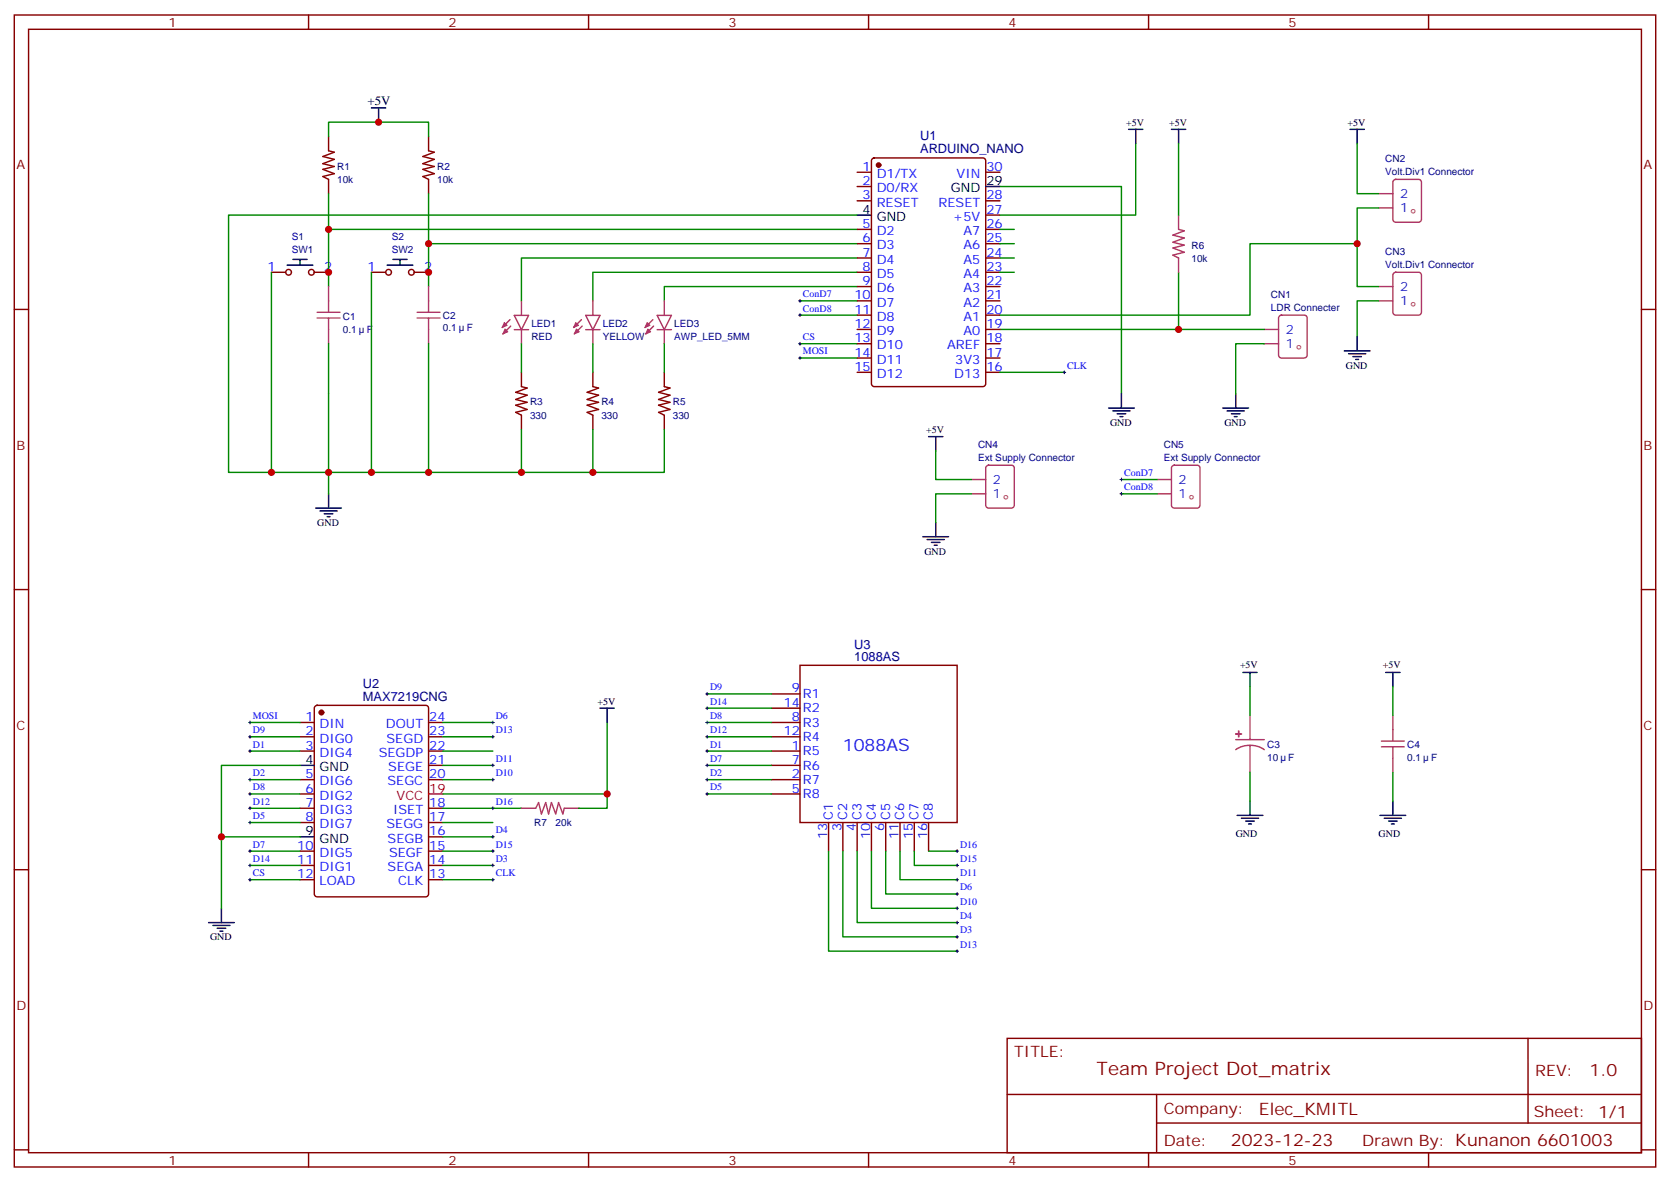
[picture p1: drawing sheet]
<svg xmlns="http://www.w3.org/2000/svg" width="412mm" height="292mm" viewBox="0 0 412 292" stroke-linecap="round" stroke-linejoin="round" font-family="sans-serif">
<g fill="none" stroke="#870000" stroke-width=".35">
<path d="M3.5 3.7h405.4v284.3h-405.4zM7.1 7.2h398.2v277.3h-398.2zM76.2 3.7v3.5M145.3 3.7v3.5M214.5 3.7v3.5M283.6 3.7v3.5M352.8 3.7v3.5M81.1 33.7v3.5l1.4 .4-2.8 1 2.8 .7-2.8 1.1 2.8 .7-2.8 .7 2.8 1.1-2.8 .7 1.4 .7v3.5M105.8 33.7v3.5l1.4 .4-2.8 1 2.8 .7-2.8 1.1 2.8 .7-2.8 .7 2.8 1.1-2.8 .7 1.4 .7v3.5M215.4 39.2l.5-.2h26.8a.71 .71 0 0 1 .7 .7v55a.76 .76 0 0 1-.7 .7h-26.8a.76 .76 0 0 1-.7-.7v-55zM211.7 42.5h3.5M211.7 46h3.5"/>
<path d="M211.7 49.6h3.5M211.7 56.6h3.5M243.4 42.5h3.5M243.4 49.6h3.5M243.4 56.6h3.5M243.4 53.1h3.5M3.5 76.4h3.6M67 67.2h3.6M77.6 67.2h3.5M91.7 67.2h3.5M102.3 67.2h3.5M211.7 67.2h3.5"/>
<path d="M211.7 60.1h3.5M211.7 63.7h3.5M211.7 70.7h3.5M211.7 74.3h3.5M211.7 77.8h3.5M243.4 67.2h3.5M243.4 60.1h3.5M243.4 63.7h3.5M243.4 70.7h3.5M243.4 74.3h3.5M243.4 77.8h3.5M405.3 76.4h3.6"/>
<path d="M128.8 91.9v3.5l1.4 .4-2.8 1 2.8 .7-2.8 1.1 2.8 .7-2.8 .7 2.8 1.1-2.8 .7 1.4 .7v3.5M146.4 91.9v3.5l1.4 .4-2.8 1 2.8 .7-2.8 1.1 2.8 .7-2.8 .7 2.8 1.1-2.8 .7 1.4 .7v3.5M164 91.9v3.5l1.5 .4-2.9 1 2.9 .7-2.9 1.1 2.9 .7-2.9 .7 2.9 1.1-2.9 .7 1.4 .7v3.5M211.7 81.3h3.5M211.7 84.8h3.5M211.7 88.4h3.5M211.7 91.9h3.5M243.4 81.3h3.5M243.4 84.8h3.5M243.4 88.4h3.5M243.4 91.9h3.5M3.5 145.5h3.6"/>
<path d="M405.3 145.5h3.6M74.1 178.3h3.5M77.8 174.3l.5-.2h26.8a.71 .71 0 0 1 .7 .7v45.9a.76 .76 0 0 1-.7 .7h-26.8a.76 .76 0 0 1-.7-.7v-45.9zM105.8 178.3h3.6M190.5 178.3h7.1M190.5 171.3h7.1M190.5 174.8h7.1M197.6 164.2h38.8v38.8h-38.8zM74.1 181.9h3.5M74.1 185.4h3.5M74.1 192.4h3.5M74.1 196h3.5"/>
<path d="M74.1 199.5h3.5M105.8 181.9h3.6M105.8 185.4h3.6M105.8 192.4h3.6M105.8 199.5h3.6M105.8 188.9h3.6M190.5 181.9h7.1M190.5 185.4h7.1M190.5 192.4h7.1M190.5 196h7.1M190.5 188.9h7.1M3.5 214.7h3.6"/>
<path d="M74.1 203h3.5M74.1 210.1h3.5M74.1 213.6h3.5M74.1 217.1h3.5M105.8 203h3.6M105.8 210.1h3.6M105.8 213.6h3.6M105.8 217.1h3.6M105.8 206.6h3.6M204.6 203v7.1M208.1 203v7.1M211.7 203v7.1"/>
<path d="M215.2 203v7.1M218.7 203v7.1M222.2 203v7.1M225.8 203v7.1M229.3 203v7.1M405.3 214.7h3.6M248.7 256.3h156.6v28.2h-156.6zM377.3 256.3v20.9M248.7 270.1h156.5M285.6 277.2h119.6M285.6 270.1v14.2M3.5 283.8h3.6"/>
<path d="M76.2 284.5v3.5M145.3 284.5v3.5M214.5 284.5v3.5M283.6 284.5v3.5M352.8 284.5v3.5M405.3 283.8h3.6"/>
<circle cx="71.3" cy="67.2" r=".71"/>
<circle cx="76.9" cy="67.2" r=".71"/>
<circle cx="96" cy="67.2" r=".71"/>
<circle cx="101.6" cy="67.2" r=".71"/>
</g>
<g fill="none" stroke="#000" stroke-width=".35">
<path d="M91.7 26.6h3.5M93.5 26.6v3.6M278.7 31.9h3.5M280.5 31.9v3.6M289.3 31.9h3.5M291 31.9v3.6M333.4 31.9h3.5M335.1 31.9v3.6M211.7 53.1h3.5M243.4 46h3.5M70.9 65.4h6.4M72.3 64h3.5"/>
<path d="M74.1 64v1.4M95.6 65.4h6.4M97 64h3.5M98.8 64v1.4M276.9 97.2v3.5M305.2 97.2v3.5M332 86.6h6.3M333 87.3h4.3M334.1 88h2.1M334.8 88.7h.7M335.1 83.1v3.5M229.3 107.8h3.5"/>
<path d="M231.1 107.8v3.5M273.8 100.7h6.3M274.8 101.4h4.2M275.9 102.1h2.1M276.6 102.8h.7M302 100.7h6.3M303 101.4h4.3M304.1 102.1h2.1M304.8 102.8h.7M78 125.4h6.3M79 126.1h4.3M80.1 126.8h2.1"/>
<path d="M80.8 127.5h.7M81.1 121.9v3.5M227.9 132.5h6.3M229 133.2h4.2M230 133.9h2.1M230.7 134.6h.7M231.1 128.9v3.6M148.2 174.8h3.5M149.9 174.8v3.5M306.9 166h3.5M308.7 166v3.5M342.2 166h3.5"/>
<path d="M344 166v3.5M74.1 188.9h3.5M308.7 197.7v3.6M344 197.7v3.6M74.1 206.6h3.5M305.5 201.3h6.4M306.6 202h4.2M307.6 202.7h2.1M308.3 203.4h.7M340.8 201.3h6.3M341.8 202h4.3M342.9 202.7h2.1"/>
<path d="M343.6 203.4h.7M51.5 227.7h6.4M52.6 228.4h4.2M53.6 229.1h2.1M54.3 229.8h.7M54.7 224.2v3.5"/>
</g>
<g fill="none" stroke="#008700" stroke-width=".35">
<path d="M81.1 33.7v-3.5h24.7v3.5M93.5 29.5v.7M280.5 35.5v17.6h-33.6M291 35.5v17.6M335.1 35.5v12.3h5.3M81.1 47.8v22.9M81.1 56.6h130.6M105.8 47.8v22.9M211.7 53.1h-155.3v63.5h10.6M246.9 46h30v51.2M340.4 51.3h-5.3v19.4h5.3M67 67.2v49.4h14.1v-31.8"/>
<path d="M91.7 67.2v49.4h-10.6v5.3M105.8 60.1h105.9M197.6 74.3h14.1M197.6 77.8h14.1M211.7 67.2h-65.3v7.1M211.7 70.7h-47.7v3.6M211.7 63.7h-82.9v10.6M291 67.2v14.1h-44.1M335.1 60.1h-26.4v17.7h-61.8M340.4 74.3h-5.3v8.8M105.8 84.8v31.8h-14.1M128.8 84.8v7.1"/>
<path d="M146.4 84.8v7.1M164 84.8v7.1M197.6 84.8h14.1M197.6 88.4h14.1M246.9 91.9h15.9M291 81.3h21.2M312.2 84.8h-7v12.4M105.8 116.6h23M128.8 106v10.6h35.2v-10.6M146.4 106v10.6M231.1 111.3v7.1h8.8M276.9 118.4h8.9"/>
<path d="M239.9 121.9h-8.8v7M276.9 121.9h8.9M61.7 178.3h12.4M109.4 178.3h12.3M149.9 178.3v21.2h-7M174.6 171.3h15.9M174.6 174.8h15.9M174.6 178.3h15.9M61.7 181.9h12.4M61.7 185.4h12.4M61.7 192.4h12.4M61.7 196h12.4"/>
<path d="M61.7 199.5h12.4M74.1 188.9h-19.4v35.3M109.4 181.9h12.3M109.4 185.4h12.3M109.4 188.9h12.3M109.4 192.4h12.3M109.4 196h40.5M109.4 199.5h19.4M174.6 181.9h15.9M174.6 185.4h15.9M174.6 188.9h15.9M174.6 192.4h15.9"/>
<path d="M174.6 196h15.9M54.7 206.6h19.4M61.7 210.1h12.4M61.7 203h12.4M61.7 213.6h12.4M61.7 217.1h12.4M109.4 210.1h12.3M109.4 203h12.3M109.4 213.6h12.3M109.4 217.1h12.3M109.4 206.6h12.3M204.6 210.1v24.7h31.8"/>
<path d="M208.1 210.1v21.1h28.3M211.7 210.1v17.6h24.7M215.2 210.1v14.1h21.2M218.7 210.1v10.6h17.7M222.2 210.1v7h14.2M225.8 210.1v3.5h10.6M229.3 210.1h7.1"/>
</g>
<g fill="none" stroke="#ab336b" stroke-width=".35">
<path d="M291 53.1v3.5l1.5 .4-2.9 1 2.9 .7-2.9 1.1 2.9 .7-2.9 .7 2.9 1.1-2.9 .7 1.4 .7v3.5M340.4 51.3h3.6M340.4 47.8h3.6M344.2 44.5l.5-.2h5.6a.71 .71 0 0 1 .7 .7v9.2a.76 .76 0 0 1-.7 .7h-5.6a.76 .76 0 0 1-.7-.7v-9.2zM78.3 77.1h5.7M78.3 78.5h5.7M81.1 70.7v6.4M81.1 78.5v6.3M103 77.1h5.7M103 78.5h5.7M105.8 70.7v6.4M105.8 78.5v6.3"/>
<path d="M125.9 78.9l-1.9 1.9M127 77.8h3.5l-1.7 3.6zM128.8 74.3v3.4M143.6 78.9l-2 1.9M144.6 77.8h3.6l-1.8 3.6zM146.4 74.3v3.4M161.2 78.9l-1.9 1.9M162.3 77.8h3.5l-1.8 3.6zM164 74.3v3.4M316 78l.4-.2h5.7a.71 .71 0 0 1 .7 .7v9.2a.76 .76 0 0 1-.7 .7h-5.7a.76 .76 0 0 1-.7-.7v-9.2zM340.4 74.3h3.6M340.4 70.7h3.6"/>
<path d="M344.2 67.4l.5-.2h5.6a.71 .71 0 0 1 .7 .7v9.2a.76 .76 0 0 1-.7 .7h-5.6a.76 .76 0 0 1-.7-.7v-9.2zM126.1 80.5l-1.9 1.9M127 81.4h3.5M128.8 81.4v3.4M143.8 80.5l-2 1.9M144.6 81.4h3.6M146.4 81.4v3.4M161.4 80.5l-1.9 1.9M162.3 81.4h3.5M164 81.4v3.4M312.2 84.8h3.5M312.2 81.3h3.5"/>
<path d="M239.9 118.4h3.5M243.7 115l.4-.2h5.7a.71 .71 0 0 1 .7 .7v9.2a.76 .76 0 0 1-.7 .7h-5.7a.76 .76 0 0 1-.7-.7v-9.2zM285.8 118.4h3.5M289.5 115l.5-.2h5.6a.71 .71 0 0 1 .7 .7v9.2a.76 .76 0 0 1-.7 .7h-5.6a.76 .76 0 0 1-.7-.7v-9.2zM239.9 121.9h3.5M285.8 121.9h3.5M308.7 176.6v6M128.8 199.5h3.5l.7-1.4 .7 2.8 1.1-2.8 .7 2.8 .7-2.8 1 2.8 .7-2.8 1.1 2.8 .3-1.4h3.6M305.2 182.6h7M308.7 184l1.8 .2 1.7 .8M308.7 184l-1.9 .2-1.6 .8M308.7 184v6.7"/>
</g>
<g fill="#ab336b" stroke="#ab336b" stroke-width=".25">
<path d="M124.5 79.6l.7 .7-1.2 .5z"/>
<path d="M124.7 81.2l.7 .7-1.2 .5z"/>
<path d="M142.2 79.6l.7 .7-1.3 .5z"/>
<path d="M142.3 81.2l.8 .7-1.3 .5z"/>
<path d="M159.8 79.6l.7 .7-1.2 .5z"/>
<path d="M160 81.2l.7 .7-1.2 .5z"/>
</g>
<g fill="none" stroke="#000" stroke-width=".25">
<path d="M197.2 74.3h.7M197.2 77.8h.7M197.6 73.9v.7M197.6 77.4v.7M197.2 84.8h.7M197.2 88.4h.7M197.6 84.5v.7M197.6 88v.7M262.5 91.9h.7M262.8 91.5v.8M276.6 118.4h.7M276.9 118v.7"/>
<path d="M276.6 121.9h.7M276.9 121.5v.7M61.4 178.3h.7M61.7 178v.7M121.4 178.3h.7M121.7 178v.7M174.3 178.3h.7M174.3 171.3h.7M174.3 174.8h.7M174.6 170.9v.7M174.6 174.4v.8M174.6 178v.7"/>
<path d="M61.4 185.4h.7M61.4 192.4h.7M61.4 196h.7M61.4 181.9h.7M61.4 199.5h.7M61.7 181.5v.7M61.7 185v.7M61.7 192.1v.7M61.7 195.6v.7M61.7 199.1v.7M121.4 192.4h.7M121.4 188.9h.7"/>
<path d="M121.4 181.9h.7M121.4 199.5h.7M121.7 181.5v.7M121.7 188.6v.7M121.7 192.1v.7M121.7 199.1v.7M174.3 185.4h.7M174.3 192.4h.7M174.3 196h.7M174.3 188.9h.7M174.3 181.9h.7M174.6 181.5v.7"/>
<path d="M174.6 185v.7M174.6 188.6v.7M174.6 192.1v.7M174.6 195.6v.7M61.4 217.1h.7M61.4 213.6h.7M61.4 210.1h.7M61.4 203h.7M61.7 202.7v.7M61.7 209.7v.7M61.7 213.3v.7M61.7 216.8v.7"/>
<path d="M121.4 217.1h.7M121.4 213.6h.7M121.4 210.1h.7M121.4 206.6h.7M121.7 206.2v.7M121.7 209.7v.7M121.7 213.3v.7M121.7 216.8v.7M236 217.1h.7M236 213.6h.7M236 210.1h.7M236.4 209.7v.7"/>
<path d="M236.4 213.3v.7M236.4 216.8v.7M236 231.2h.7M236 227.7h.7M236 220.7h.7M236 224.2h.7M236 234.8h.7M236.4 220.3v.7M236.4 223.8v.7M236.4 227.4v.7M236.4 230.9v.7M236.4 234.4v.7"/>
</g>
<g fill="#870000" stroke="#870000" stroke-width=".35">
<circle cx="217" cy="40.7" r=".53"/>
<circle cx="79.4" cy="175.9" r=".53"/>
</g>
<path d="M105.8 196h3.6" fill="none" stroke="#f00" stroke-width=".35"/>
<g fill="#8c2424" stroke="#ab336b" stroke-width=".35">
<path d="M305.2 181.2h1.4z"/>
<path d="M305.9 180.4v1.5z"/>
</g>
<path d="M344 176.6v6.3M341.1 182.9h5.7M341.1 184.3h5.7M344 184.3v6.4" fill="none" stroke="#ab336b" stroke-width=".35"/>
<path d="M246.9 56.6h3.6M246.9 60.1h3.6M246.9 63.7h3.6M246.9 67.2h3.6M308.7 169.5v7.1M344 169.5v7.1M308.7 190.7v7M344 190.7v7" fill="none" stroke="#008700" stroke-width=".35"/>
<g fill="#c00">
<circle cx="93.5" cy="30.2" r=".88"/>
<circle cx="81.1" cy="67.2" r=".88"/>
<circle cx="105.8" cy="67.2" r=".88"/>
<circle cx="81.1" cy="56.6" r=".88"/>
<circle cx="105.8" cy="60.1" r=".88"/>
<circle cx="81.1" cy="116.6" r=".88"/>
<circle cx="91.7" cy="116.6" r=".88"/>
<circle cx="146.4" cy="116.6" r=".88"/>
<circle cx="105.8" cy="116.6" r=".88"/>
<circle cx="128.8" cy="116.6" r=".88"/>
<circle cx="67" cy="116.6" r=".88"/>
<circle cx="291" cy="81.3" r=".88"/>
<circle cx="335.1" cy="60.1" r=".88"/>
<circle cx="54.7" cy="206.6" r=".88"/>
<circle cx="149.9" cy="196" r=".88"/>
</g>
<text font-size="4.6" fill="#800" x="270.8" y="265.3">Team Project Dot_matrix</text>
<text font-size="4.2" fill="#00f" x="208.1" y="185.4">1088AS</text>
<g font-size="4.2" fill="#800">
<text x="392.5" y="265.6">1.0</text>
<text x="310.9" y="275.1">Elec_KMITL</text>
<text x="304" y="282.9">2023-12-23</text>
</g>
<g font-size="3.9" fill="#800">
<text x="250.5" y="260.9">TITLE:</text>
<text x="379.1" y="265.6">REV:</text>
<text x="287.4" y="275.1">Company:</text>
<text x="378.7" y="275.7">Sheet: 1/1</text>
<text x="287.4" y="282.8">Date:</text>
<text x="336.4" y="282.8">Drawn By: Kunanon 6601003</text>
</g>
<g font-size="3.2" fill="#800">
<text x="41.6" y="6.7">1</text>
<text x="110.8" y="6.7">2</text>
<text x="179.9" y="6.7">3</text>
<text x="249.1" y="6.7">4</text>
<text x="318.2" y="6.7">5</text>
<text x="4.1" y="41.8">A</text>
<text x="405.9" y="41.8">A</text>
<text x="4.1" y="110.9">B</text>
<text x="405.9" y="110.9">B</text>
<text x="4.1" y="180.1">C</text>
<text x="405.9" y="180.1">C</text>
<text x="4.1" y="249.2">D</text>
<text x="405.9" y="249.2">D</text>
<text x="41.6" y="287.5">1</text>
<text x="110.8" y="287.5">2</text>
<text x="179.9" y="287.5">3</text>
<text x="249.1" y="287.5">4</text>
<text x="318.2" y="287.5">5</text>
</g>
<g font-size="3.2">
<text x="90.7" y="25.9">+5V</text>
<text x="234.8" y="47.4">GND</text>
<text x="243.6" y="45.7">29</text>
<text x="213" y="52.7">4</text>
<text x="216.5" y="54.5">GND</text>
<text x="75.4" y="188.6">4</text>
<text x="78.9" y="190.3">GND</text>
<text x="75.4" y="206.2">9</text>
<text x="78.9" y="208">GND</text>
</g>
<g font-size="3.2" fill="#000080">
<text x="227.2" y="34.6">U1</text>
<text x="227.2" y="37.7">ARDUINO_NANO</text>
<text x="210.9" y="160.2">U3</text>
<text x="210.9" y="163.2">1088AS</text>
<text x="89.6" y="173">MAX7219CNG</text>
<text x="89.6" y="169.8">U2</text>
</g>
<g font-size="3.2" fill="#00f">
<text x="213" y="42.2">1</text>
<text x="213" y="45.7">2</text>
<text x="216.5" y="43.9">D1/TX</text>
<text x="216.5" y="47.4">D0/RX</text>
<text x="236.2" y="43.9">VIN</text>
<text x="243.6" y="42.2">30</text>
<text x="213" y="49.2">3</text>
<text x="216.5" y="51">RESET</text>
<text x="231.8" y="51">RESET</text>
<text x="243.6" y="52.7">27</text>
<text x="243.6" y="49.2">28</text>
<text x="213" y="56.3">5</text>
<text x="213" y="59.8">6</text>
<text x="216.5" y="58">D2</text>
<text x="235.3" y="54.5">+5V</text>
<text x="237.9" y="58">A7</text>
<text x="243.6" y="59.8">25</text>
<text x="243.6" y="56.3">26</text>
<text x="213" y="63.3">7</text>
<text x="216.5" y="61.6">D3</text>
<text x="216.5" y="65.1">D4</text>
<text x="237.9" y="65.1">A5</text>
<text x="237.9" y="61.6">A6</text>
<text x="243.6" y="63.3">24</text>
<text x="66.1" y="66.9">1</text>
<text x="80.1" y="66.9">2</text>
<text x="90.8" y="66.9">1</text>
<text x="104.8" y="66.9">2</text>
<text x="213" y="66.9">8</text>
<text x="213" y="70.4">9</text>
<text x="216.5" y="68.6">D5</text>
<text x="237.9" y="68.6">A4</text>
<text x="243.6" y="70.4">22</text>
<text x="243.6" y="66.9">23</text>
<text x="211" y="73.9">10</text>
<text x="211" y="77.4">11</text>
<text x="216.5" y="72.1">D6</text>
<text x="216.5" y="75.7">D7</text>
<text x="237.9" y="75.7">A2</text>
<text x="237.9" y="72.1">A3</text>
<text x="243.6" y="77.4">20</text>
<text x="243.6" y="73.9">21</text>
<text x="211" y="81">12</text>
<text x="216.5" y="79.2">D8</text>
<text x="216.5" y="82.7">D9</text>
<text x="237.9" y="82.7">A0</text>
<text x="237.9" y="79.2">A1</text>
<text x="243.6" y="81">19</text>
<text x="211" y="84.5">13</text>
<text x="211" y="88">14</text>
<text x="216.5" y="86.3">D10</text>
<text x="216.5" y="89.8">D11</text>
<text x="233.9" y="86.3">AREF</text>
<text x="235.9" y="89.8">3V3</text>
<text x="243.6" y="88">17</text>
<text x="243.6" y="84.5">18</text>
<text x="211" y="91.5">15</text>
<text x="216.5" y="93.3">D12</text>
<text x="235.6" y="93.3">D13</text>
<text x="243.6" y="91.5">16</text>
<text x="195.5" y="170.9">9</text>
<text x="198.3" y="172.3">R1</text>
<text x="75.4" y="178">1</text>
<text x="78.9" y="179.7">DIN</text>
<text x="95.3" y="179.7">DOUT</text>
<text x="106" y="178">24</text>
<text x="193.5" y="174.4">14</text>
<text x="195.5" y="178">8</text>
<text x="198.3" y="179.4">R3</text>
<text x="198.3" y="175.9">R2</text>
<text x="75.4" y="181.5">2</text>
<text x="75.4" y="185">3</text>
<text x="78.9" y="183.3">DIG0</text>
<text x="95.4" y="183.3">SEGD</text>
<text x="106" y="185">22</text>
<text x="106" y="181.5">23</text>
<text x="193.5" y="181.5">12</text>
<text x="195.5" y="185">1</text>
<text x="198.3" y="182.9">R4</text>
<text x="78.9" y="186.8">DIG4</text>
<text x="93.5" y="186.8">SEGDP</text>
<text x="95.9" y="190.3">SEGE</text>
<text x="106" y="188.6">21</text>
<text x="195.5" y="188.6">7</text>
<text x="198.3" y="186.4">R5</text>
<text x="198.3" y="190">R6</text>
<text x="75.4" y="192.1">5</text>
<text x="75.4" y="195.6">6</text>
<text x="78.9" y="193.9">DIG6</text>
<text x="78.9" y="197.4">DIG2</text>
<text x="95.7" y="193.9">SEGC</text>
<text x="106" y="192.1">20</text>
<text x="195.5" y="192.1">2</text>
<text x="195.5" y="195.6">5</text>
<text x="198.3" y="193.5">R7</text>
<text x="198.3" y="197">R8</text>
<text x="75.4" y="199.1">7</text>
<text x="75.4" y="202.7">8</text>
<text x="78.9" y="200.9">DIG3</text>
<text x="97.1" y="200.9">ISET</text>
<text x="106" y="202.7">17</text>
<text x="106" y="199.1">18</text>
<text x="205.7" y="202.3" transform="rotate(-90 205.7 202.3)">C1</text>
<text x="209.2" y="202.3" transform="rotate(-90 209.2 202.3)">C2</text>
<text x="212.7" y="202.3" transform="rotate(-90 212.7 202.3)">C3</text>
<text x="216.3" y="202.3" transform="rotate(-90 216.3 202.3)">C4</text>
<text x="219.8" y="202.3" transform="rotate(-90 219.8 202.3)">C5</text>
<text x="223.3" y="202.3" transform="rotate(-90 223.3 202.3)">C6</text>
<text x="226.8" y="202.3" transform="rotate(-90 226.8 202.3)">C7</text>
<text x="230.4" y="202.3" transform="rotate(-90 230.4 202.3)">C8</text>
<text x="73.4" y="209.7">10</text>
<text x="78.9" y="204.4">DIG7</text>
<text x="95.4" y="204.4">SEGG</text>
<text x="95.7" y="208">SEGB</text>
<text x="106" y="209.7">15</text>
<text x="106" y="206.2">16</text>
<text x="204.3" y="207.1" transform="rotate(-90 204.3 207.1)">13</text>
<text x="207.8" y="205" transform="rotate(-90 207.8 205)">3</text>
<text x="211.3" y="205" transform="rotate(-90 211.3 205)">4</text>
<text x="214.8" y="207.1" transform="rotate(-90 214.8 207.1)">10</text>
<text x="218.4" y="205" transform="rotate(-90 218.4 205)">6</text>
<text x="221.9" y="207.1" transform="rotate(-90 221.9 207.1)">11</text>
<text x="225.4" y="207.1" transform="rotate(-90 225.4 207.1)">15</text>
<text x="229" y="207.1" transform="rotate(-90 229 207.1)">16</text>
<text x="73.4" y="213.3">11</text>
<text x="78.9" y="211.5">DIG5</text>
<text x="78.9" y="215">DIG1</text>
<text x="95.7" y="215">SEGA</text>
<text x="96.1" y="211.5">SEGF</text>
<text x="106" y="213.3">14</text>
<text x="73.4" y="216.8">12</text>
<text x="78.9" y="218.5">LOAD</text>
<text x="98.4" y="218.5">CLK</text>
<text x="106" y="216.8">13</text>
</g>
<g font-size="3.2" fill="#03c">
<text x="345.7" y="52.4">1</text>
<text x="345.7" y="48.9">2</text>
<text x="345.7" y="71.8">2</text>
<text x="345.7" y="75.3">1</text>
<text x="317.5" y="82.4">2</text>
<text x="317.5" y="85.9">1</text>
<text x="245.2" y="119.4">2</text>
<text x="291" y="119.4">2</text>
<text x="245.2" y="122.9">1</text>
<text x="291" y="122.9">1</text>
</g>
<g font-size="3.2" fill="#f00">
<text x="97.9" y="197.4">VCC</text>
<text x="106" y="195.6">19</text>
</g>
<g font-size="2.5">
<text x="278.1" y="31">+5V</text>
<text x="288.7" y="31">+5V</text>
<text x="332.8" y="31">+5V</text>
<text x="332.3" y="91">GND</text>
<text x="228.7" y="106.9">+5V</text>
<text x="274.1" y="105.1">GND</text>
<text x="302.4" y="105.1">GND</text>
<text x="78.3" y="129.8">GND</text>
<text x="228.3" y="136.9">GND</text>
<text x="306.2" y="164.9">+5V</text>
<text x="341.5" y="164.9">+5V</text>
<text x="147.6" y="173.9">+5V</text>
<text x="305.2" y="206.6">GND</text>
<text x="340.4" y="206.6">GND</text>
<text x="51.9" y="232.1">GND</text>
</g>
<g font-size="2.5" fill="#000080">
<text x="83.3" y="41.9">R1</text>
<text x="107.9" y="41.9">R2</text>
<text x="342.1" y="40">CN2</text>
<text x="83.3" y="45.1">10k</text>
<text x="107.9" y="45.1">10k</text>
<text x="342.1" y="43.2">Volt.Div1 Connector</text>
<text x="72.1" y="59.3">S1</text>
<text x="96.8" y="59.3">S2</text>
<text x="72.1" y="62.5">SW1</text>
<text x="96.8" y="62.5">SW2</text>
<text x="294.2" y="64.6">10k</text>
<text x="294.2" y="61.4">R6</text>
<text x="342.1" y="62.9">CN3</text>
<text x="342.1" y="66.1">Volt.Div1 Connector</text>
<text x="313.9" y="76.7">LDR Connecter</text>
<text x="313.9" y="73.5">CN1</text>
<text x="84.7" y="82.1">0.1</text>
<text x="84.7" y="79">C1</text>
<text x="90.6" y="82.1">F</text>
<text x="109.4" y="81.7">0.1</text>
<text x="109.4" y="78.7">C2</text>
<text x="115.3" y="81.7">F</text>
<text x="131.2" y="83.8">RED</text>
<text x="131.2" y="80.7">LED1</text>
<text x="148.9" y="83.8">YELLOW</text>
<text x="148.9" y="80.7">LED2</text>
<text x="166.5" y="83.8">AWP_LED_5MM</text>
<text x="166.5" y="80.7">LED3</text>
<text x="130.9" y="100.1">R3</text>
<text x="148.5" y="100.1">R4</text>
<text x="166.2" y="100.1">R5</text>
<text x="130.9" y="103.3">330</text>
<text x="148.5" y="103.3">330</text>
<text x="166.2" y="103.3">330</text>
<text x="241.5" y="113.8">Ext Supply Connector</text>
<text x="241.5" y="110.6">CN4</text>
<text x="287.4" y="113.8">Ext Supply Connector</text>
<text x="287.4" y="110.6">CN5</text>
<text x="312.9" y="184.7">C3</text>
<text x="347.5" y="184.7">C4</text>
<text x="312.9" y="187.9">10</text>
<text x="318.1" y="187.9">F</text>
<text x="347.5" y="187.9">0.1</text>
<text x="353.4" y="187.9">F</text>
<text x="131.9" y="203.9">R7</text>
<text x="137.2" y="203.9">20k</text>
</g>
<g font-size="2.5" fill="#00f">
<text x="198.3" y="73.4">ConD7</text>
<text x="198.3" y="76.9">ConD8</text>
<text x="198.3" y="84">CS</text>
<text x="198.3" y="87.5">MOSI</text>
<text x="263.5" y="91">CLK</text>
<text x="277.6" y="117.5">ConD7</text>
<text x="277.6" y="121">ConD8</text>
<text x="175.3" y="170.4">D9</text>
<text x="175.3" y="173.9">D14</text>
<text x="62.4" y="177.4">MOSI</text>
<text x="122.4" y="177.4">D6</text>
<text x="175.3" y="177.4">D8</text>
<text x="62.4" y="184.5">D1</text>
<text x="62.4" y="181">D9</text>
<text x="122.4" y="181">D13</text>
<text x="175.3" y="184.5">D1</text>
<text x="175.3" y="181">D12</text>
<text x="62.4" y="191.6">D2</text>
<text x="122.4" y="191.6">D10</text>
<text x="122.4" y="188">D11</text>
<text x="175.3" y="191.6">D2</text>
<text x="175.3" y="188">D7</text>
<text x="62.4" y="195.1">D8</text>
<text x="175.3" y="195.1">D5</text>
<text x="62.4" y="202.1">D5</text>
<text x="62.4" y="198.6">D12</text>
<text x="122.4" y="198.6">D16</text>
<text x="62.4" y="209.2">D7</text>
<text x="122.4" y="205.7">D4</text>
<text x="122.4" y="209.2">D15</text>
<text x="237.1" y="209.2">D16</text>
<text x="62.4" y="212.7">D14</text>
<text x="122.4" y="212.7">D3</text>
<text x="237.1" y="212.7">D15</text>
<text x="62.4" y="216.3">CS</text>
<text x="122.4" y="216.3">CLK</text>
<text x="237.1" y="219.8">D6</text>
<text x="237.1" y="216.3">D11</text>
<text x="237.1" y="226.8">D4</text>
<text x="237.1" y="223.3">D10</text>
<text x="237.1" y="230.4">D3</text>
<text x="237.1" y="233.9">D13</text>
</g>
</svg>
